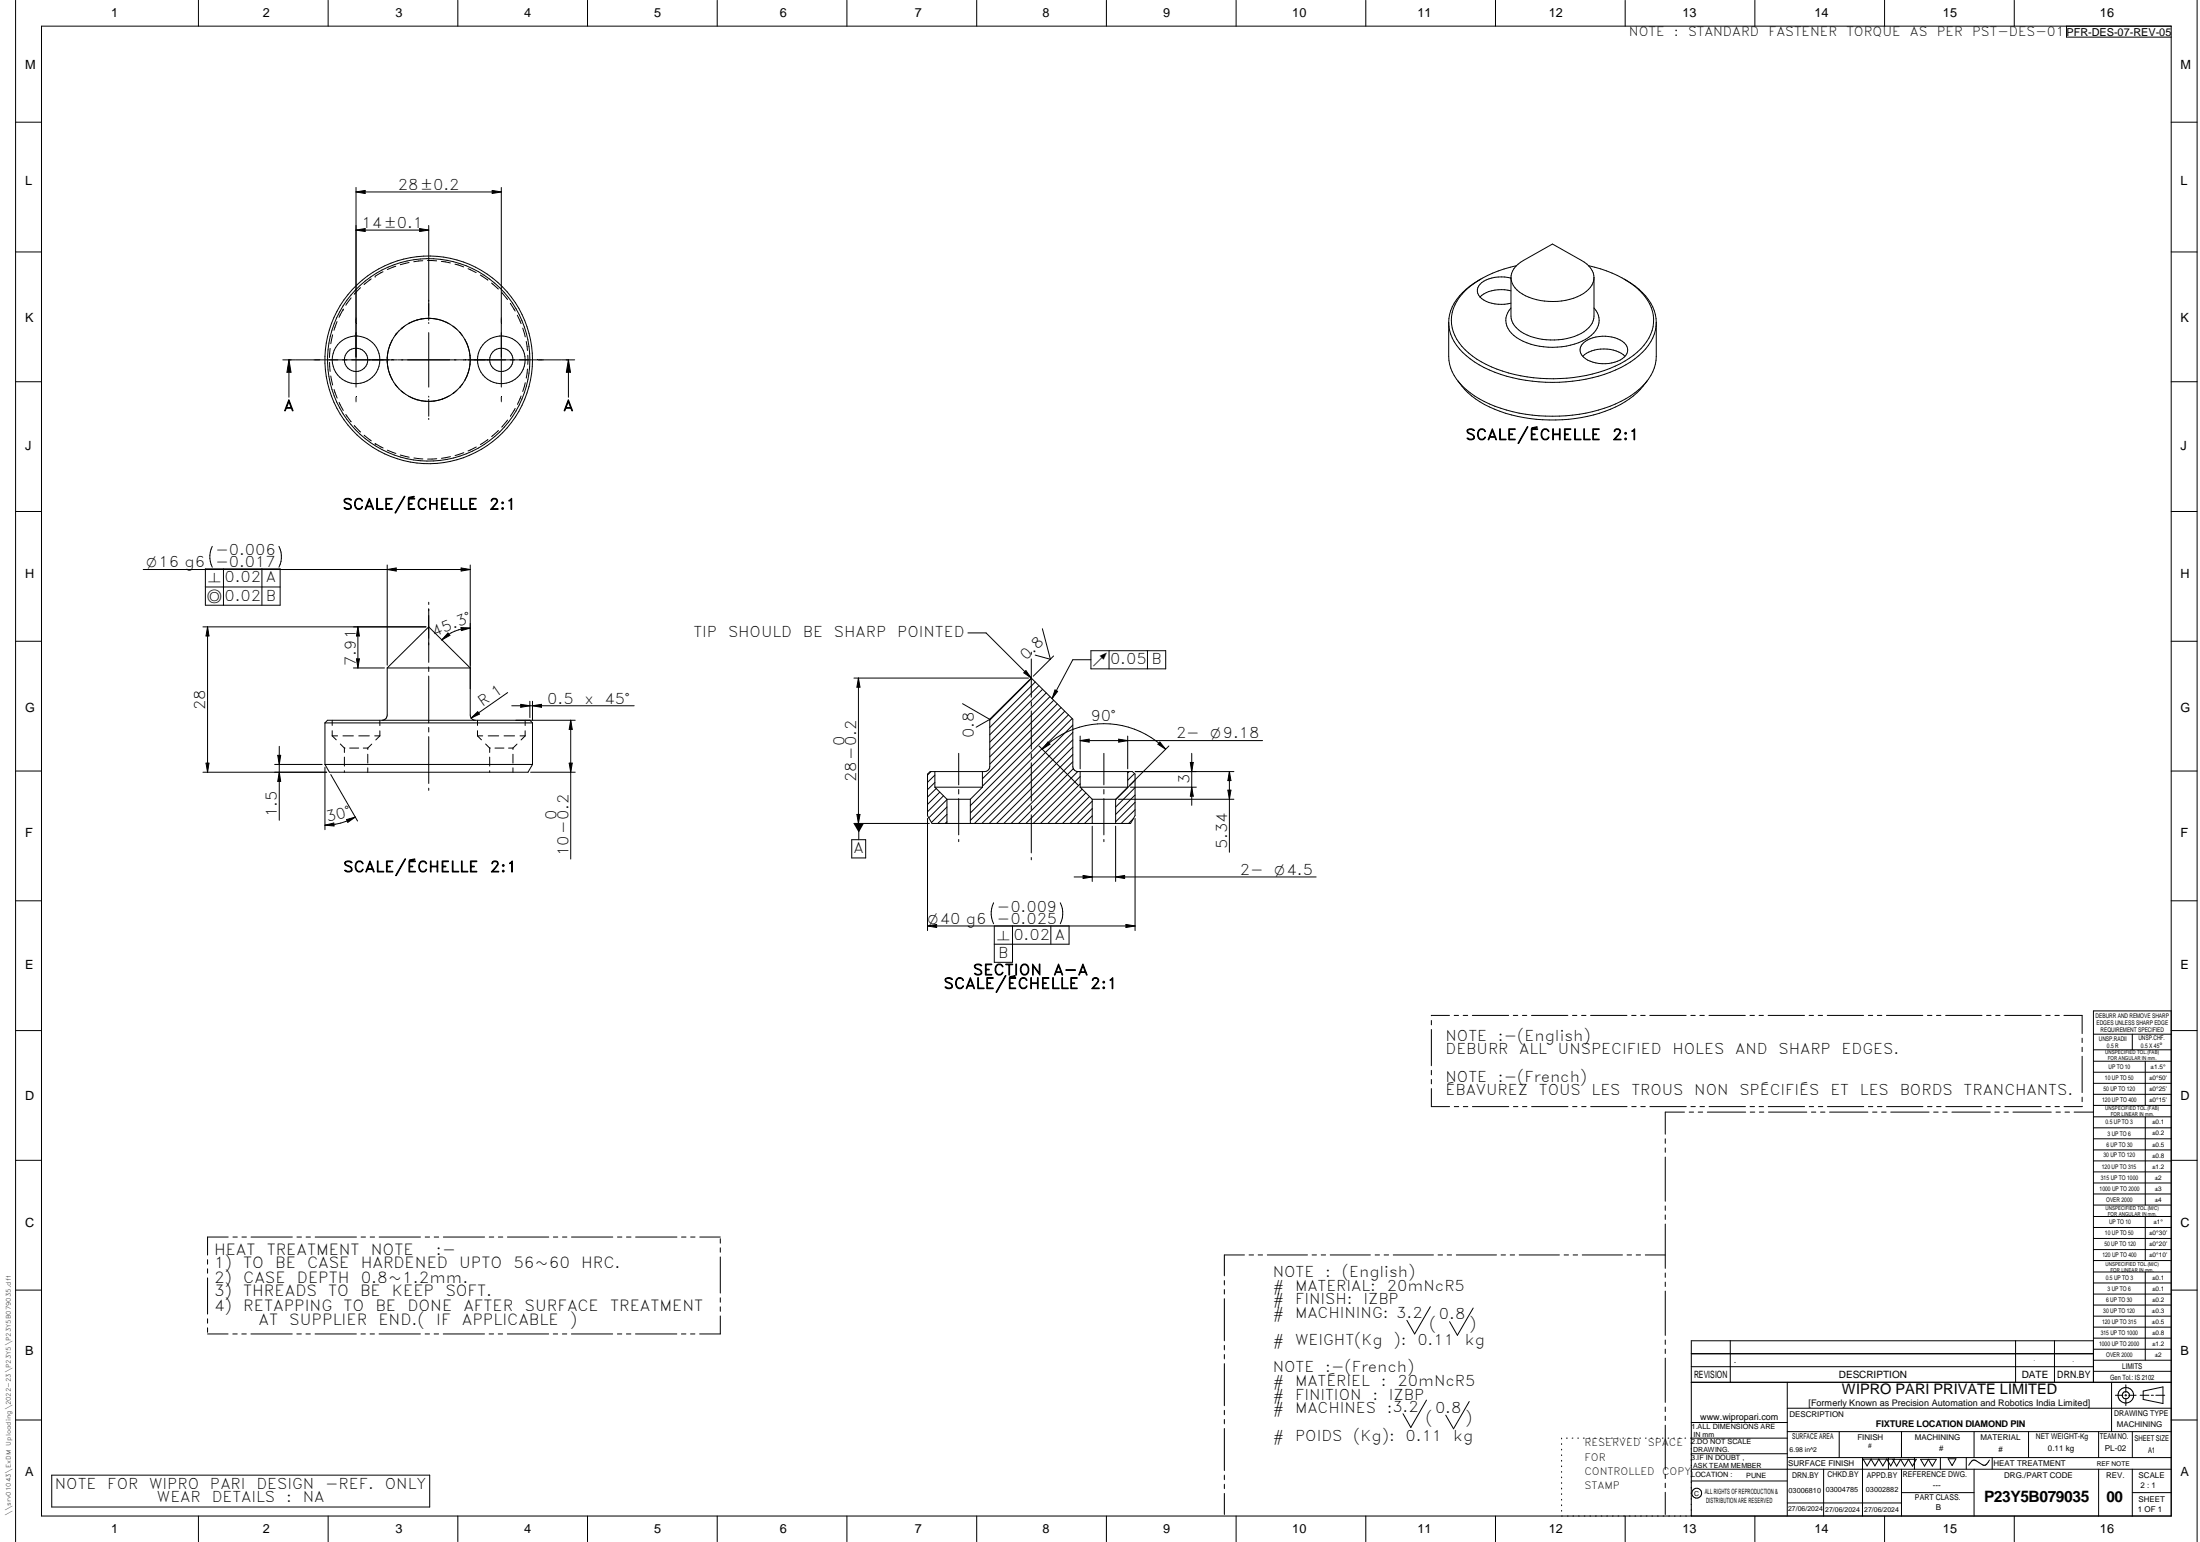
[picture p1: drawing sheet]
<svg xmlns="http://www.w3.org/2000/svg" width="848mm" height="594mm" viewBox="0 0 848 594" stroke-linecap="round" stroke-linejoin="round" font-family="sans-serif">
<g fill="none" stroke="#000" stroke-width=".39">
<path d="M6 .1v593.9M16 10.1h821v574h-821zM76.5 .1v10M126.5 .1v10M176.5 .1v10M226.5 .1v10M276.5 .1v10M326.5 .1v10M376.5 .1v10M426.5 .1v10M476.5 .1v10M526.5 .1v10"/>
<path d="M576.5 .1v10M626.5 .1v10M676.5 .1v10M726.5 .1v10M776.5 .1v10M796.6 10.1v4.2h40.4M847 .1v593.9M6 47.1h10M837 47.1h10M137.2 74l3.6-.6v1.1zM137.2 72.2v76.9M137.2 74h56.1"/>
<path d="M189.7 73.4l3.6 .6-3.6 .5zM193.3 72.2v76.9M6 97.1h10M137.2 88.6l3.6-.5v1.1zM137.2 88.6h28.1M161.8 88.1l3.5 .5-3.5 .6zM165.3 86.9v36.5M837 97.1h10M132.3 119.1l-1.6 3.2M132.3 119.1h.1M135.3 114.8l-2 2.8M139 110.8l-2.5 2.6"/>
<path d="M143.1 107.4l-2.8 2.2M144.6 106.4h.1M147.7 104.7l-3 1.7M152.6 102.6l-3.3 1.2M157.7 101.1l-3.4 .9M163 100.5l-3.5 .3M164.8 100.4l3.5 .1M170.1 100.7l3.5 .6M175.4 101.8l3.3 1M180.4 103.5l3.2 1.5M185.2 106l2.9 1.9M189.5 109.1l2.6 2.3"/>
<path d="M193.4 112.7l2.3 2.7M196.7 116.9l1.9 2.9M570.5 114.4a12.9 12.9 0 0 0 12 2.4M570.9 107.5a23.4 23.4 0 0 0-12.1 13.7l-.3 3M582.5 107.1a13.1 13.1 0 0 0-12 2.4 3.4 3.4 0 0 0 0 4.9M582.5 112.1a13.1 13.1 0 0 0-12 2.3M582.5 118.7a6.9 6.9 0 0 0 1.1 10.6 26.9 26.9 0 0 0 28.8 .7 7.2 7.2 0 0 0 2.8-10.5l-.7-.8M584.3 102.6l3-2.3 11.2-6.3 11.1 6.3a7 7 0 0 1 4.1 9.5 15.7 15.7 0 0 1-11.7 6.2 22.3 22.3 0 0 1-17.2-4.2 6 6 0 0 1-.5-9.2zM612.4 102.4a37.8 37.8 0 0 1 21.8 11.9 14.5 14.5 0 0 1-1.6 20 45.7 45.7 0 0 1-28.6 11.4 55.8 55.8 0 0 1-36.4-8.5 17.1 17.1 0 0 1-8-15.3 19.5 19.5 0 0 1 10-13.6l5.8-3.1 4.4-1.6 4.8-1.2M614.5 106.9v14.9a9.6 9.6 0 0 1-7.6 7.8 24.4 24.4 0 0 1-21.6-2.6 7.1 7.1 0 0 1-2.8-5.2v-14.9M626.1 107.5a21.5 21.5 0 0 1 12.3 15.2l.1 1.5M109 138.6h4.8"/>
<path d="M111.4 138.6l.8 4.8h-1.6zM111.4 138.6v14.4M114 138.6h39.1M127 139.6l.3 3.5M127.3 134.2l-.3 3.6M128.2 129l-.7 3.4M129.9 123.9l-1.2 3.4M151 131.5a15.9 15.9 0 0 0 1.7 17M151.3 130.9l-.3 .6M152.7 128.7l-.4 .6M152.7 128.7l-1.7 2.8M153.3 128l-.6 .7"/>
<path d="M153.3 138.6h.2M153.6 138.6h23.3M155 126.4l-.4 .3M155 126.4l-2.3 2.3M155.9 125.6l-.9 .8M157.7 124.5l-.3 .2M157.7 124.5l-2.7 1.9M165.3 128.1v21M165.3 124.2v.4M172 124.2l1.1 .5M172 124.2a16 16 0 0 0-14.3 .3M172 124.2l2.9 1.7"/>
<path d="M174.6 125.6l.3 .3M174.9 125.9l1 .8M174.9 125.9l2.4 2.2M177.1 138.6h.1M177.2 128l.1 .1M177.3 128.1l.9 1.2M177.3 128.1a16 16 0 0 1-2.4 23.3M177.4 138.6h39.1M199.4 121.5l1.5 3.2M201.5 126.4l1 3.4M202.9 131.6l.4 3.4M203.5 136.9v3.5"/>
<path d="M216.7 138.6h4.8M219.1 138.6l.8 4.8h-1.6zM219.1 138.6v14.4M610.2 137.3a13.1 13.1 0 0 1 16.2 0M610.4 132.1a13 13 0 0 1 16.3 .6 3.6 3.6 0 0 1-1.3 5.5 13.5 13.5 0 0 1-15-.6 3.5 3.5 0 0 1 0-5.5zM638.5 124.2v13.1a18.1 18.1 0 0 1-8.3 14 55.2 55.2 0 0 1-34.4 9 53.3 53.3 0 0 1-29-9 18 18 0 0 1-8.3-14v-13.1M638.5 124.2a17.9 17.9 0 0 1-8.3 14.1 53.9 53.9 0 0 1-31.7 9 53.7 53.7 0 0 1-31.7-9 17.8 17.8 0 0 1-8.3-14.1M6 147.1h10M127.5 144.9l.7 3.4M128.8 150.1l1.2 3.3M130.7 155l1.6 3.2M133.3 159.7l2.1 2.8"/>
<path d="M137.2 153v1.5M137.2 154.7v.1M152.7 148.5l.7 .8M152.7 148.5l2.3 2.4M154.6 150.6l.4 .3M155 150.9l1 .7M155 150.9l2.7 1.8M157.5 152.6l.2 .1M157.7 152.7a15.8 15.8 0 0 0 14.3 .4M165.3 152.7v.3M165.3 153.9v6.5M173.1 152.6l-1.1 .5"/>
<path d="M174.9 151.4l-.3 .2M174.9 151.4l-2.9 1.7M175.9 150.5l-1 .9M193.3 153v1.5M193.3 154.7v.1M198.6 157.4l-1.8 3M200.9 152.6l-1.4 3.2M202.5 147.4l-1 3.4M203.3 142.2l-.4 3.5M562 146.7a34.3 34.3 0 0 0 20.6 13.2 60.8 60.8 0 0 0 42.1-4.1l3.4-2.1 3-2.4 3.9-4.6M837 147.1h10M136.6 163.9l2.4 2.6"/>
<path d="M140.4 167.7l2.7 2.1M144.7 170.9h.1M144.7 170.9l3 1.7M149.3 173.4l3.3 1.3M154.3 175.3l3.4 .8M159.6 176.4l3.4 .4M165.3 161.2v.4M168.4 176.7l-3.6 .2M173.7 175.9l-3.5 .7M178.8 174.4l-3.4 1.1M183.6 172.2l-3.2 1.5M188.1 169.3l-2.9 2"/>
<path d="M192.2 165.9l-2.7 2.3M195.7 161.8l-2.3 2.7M6 197.1h10M837 197.1h10M55.2 219.4h126.1M79.2 219.2h28.8v14h-28.8zM81.8 210.5a9 9 0 0 0 0 8M86.1 219.2v14M101 219.2v14M107.5 210.5a9 9 0 0 1 0 8M149.3 219.4l3.4-.6v1.2zM149.3 217.7v38.6"/>
<path d="M177.8 218.8l3.5 .6-3.5 .6zM181.3 217.7v57.8a1.97 1.97 0 0 0 2 2M79.2 226.1h28.8M165.3 232v.9M165.3 234.5v20.7M6 247.1h10M78.2 241.5h86M80 241.5l.6 3.5h-1.2zM80 241.5v56M136.2 257.3h12M137.4 253.8h1.2l-.6 3.5zM138 241.5v15.8"/>
<path d="M138 241.5l.6 3.5h-1.2zM149.3 257.3v18.2a1.97 1.97 0 0 1-2 2M149.3 257.3l16-15.8 16 15.8zM165.3 257v1.7M172.7 243.9l.7 .9-3.1 1.7zM177.7 241.8l3.6 .2-3.5 1zM181.3 242a15.5 15.5 0 0 0-11 4.5M373.1 243.8h7l17.5 17.4M395.5 258.4l2.1 2.8-2.9-2zM397.6 251.2v.9M397.6 253.9v14.7M401.8 242.2l3.1 11.8-5.8-1.6"/>
<path d="M406.1 252.7l-7.8 7.8M420.5 250.7h28.9v7h-28.9zM420.5 254.2h-6.9l-8 15M427.5 250.7v7M442.3 250.7v7M837 247.1h10M125.3 278.5h80M125.3 278.5v16M128.1 277.5v2M146.4 277.5v2M165.3 260.5v18M181.6 276.6l2.5-2.4 .7 .9z"/>
<path d="M184.1 277.5v2M195.7 266.8l-14.1 9.8M197.3 271.9h47.2M200.7 271.4l3.6 .5-3.6 .6zM202.4 277.5v2M204.3 270.2v6.3M204.3 277.5l1 1M205.3 271.9l3.4-.5v1.1zM205.3 270.2v7.3M205.3 278.5v16M220 277.5l.6 3.5h-1.2zM220 277.5v53.5"/>
<path d="M221.7 277.5h-95.5l-.9 1M329.2 261.2h67.3M330.9 261.2v56M330.9 261.2l.6 3.6h-1.2zM371.1 271.1l10.5 6.1-5.3 3M397.6 270.4v1.7M397.6 273.9v14.7M397.6 261.4l-16 16.1M399.1 262.8l-17.5 17.4M400.5 264.2l-18.9 18.9M401.9 265.6l-20.3 20.3M403.3 267l-21.7 21.8"/>
<path d="M404.7 268.4l-23.1 23.2M406.2 269.8l-24.6 24.6M406.7 265.8l1 .6-2.1 2.8zM407.6 271.2l-28.9 28.9M409 272.6l-30.3 30.3M410.4 274l-36.3 36.4M411.9 275.4l-37.8 37.8M413.3 276.8l-39.2 39.3M413.6 279.4l-37.9 37.8M6 297.1h10M78.2 297.5h47.7M79.4 294h1.2l-.6 3.5z"/>
<path d="M105.9 294.5h18.3M107.1 291h1.1l-.5 3.5zM107.7 287.5v28.5M107.7 297.5l.5 3.5h-1.1zM125.3 295.6v24.1M125.3 294.5l1.7 3h76.5l1.8-3M125.3 294.5h80M127.5 298.4l10.3 17.9M128.1 281.5v2M128.1 283.5l1.5 1.5M128.1 283.5h2M131.2 286.6l1.6 1.6"/>
<path d="M132.2 283.5h4M132.8 288.2v1.7M132.8 291.7v3.4M132.8 296.9v.6M132.8 288.2h.2M134.8 288.2h3.5M138.3 283.5h4.1M140 288.2h1.8M141.8 288.2v.6M141.8 290.6v3.4M141.8 295.8v1.7M143.3 286.7l-1.5 1.5"/>
<path d="M144.4 283.5h2M146.4 281.6v1.9M146.4 283.5l-1.5 1.6M165.3 280.3v1.7M165.3 283.8v18M184.1 283.5h2M184.1 281.5v2M184.1 283.5l1.5 1.5M187.2 286.6l1.6 1.6M188.2 283.5h4M188.8 288.2h.2M188.8 288.2v1.7"/>
<path d="M188.8 291.7v3.4M188.8 296.9v.6M190.8 288.2h3.5M194.3 283.5h4.1M196 288.2h1.7M197.7 288.2v.6M197.7 290.6v3.4M197.7 295.8v1.7M199.3 286.7l-1.6 1.5M200.4 283.5h2M202.4 283.5l-1.5 1.6M202.4 281.6v1.9"/>
<path d="M204.6 297.5h17.1M219.4 294h1.2l-.6 3.5zM357.5 298.2l1.1-.9h21a1.97 1.97 0 0 0 2-2v-18.2l16-15.9 16 15.9v18.2a2.03 2.03 0 0 0 1.9 2h21l1.1 .9v16l-1.8 3h-76.5l-1.8-3zM358.9 297.3l-1.4 1.3M360.4 298.6l-2.9 2.8M360.4 297.3v6M369.6 290.2v12.2M378.7 297.3v6M397.6 290.4v1.7M397.6 293.9v14.7M400.5 287.4l15.1 15.1M404 285.9l.7 .8-3 1.9z"/>
<path d="M413.6 287.9l-29.4 29.3M413.6 282.2l-35.1 35M413.6 290.7l-26.6 26.5M413.6 293.5l-23.8 23.7M413.6 285l-32.3 32.2M413.8 296.1l-21.2 21.1M415.5 297.3l-20 19.9M416.4 283.6v12.6M416.4 285.3h70.3M416.4 299.2l-18.1 18M416.4 297.3v6M416.4 285.3l3.5-.5v1.1z"/>
<path d="M425.5 290.2v12.2M431.2 284.8l3.5 .5-3.5 .6zM434.7 283.6v12.6M434.7 297.3v6M435.3 297.3l-.6 .5M437.3 298l-2.6 2.6M437.6 297.3h38.1M447.1 285.9l2.2 2.7-2.9-1.9zM449.3 288.6a33.7 33.7 0 0 0-47.6 0M450.6 287.4l-15.1 15.1M458.9 293.8h1.1l-.6 3.5zM459.4 290.2v20.1"/>
<path d="M473.9 297.3l.6 3.4h-1.2zM473.9 297.3v31M837 297.1h10M125.3 317.9l3.4-.8 .1 1.1zM133.6 315.8l3.3-1-2.8 2zM136.9 314.8a23.5 23.5 0 0 1-11.6 3.1M165.3 303.7v.8M329.2 317.2h29M330.3 313.8h1.2l-.6 3.4zM331 317.2v6.3M357.5 315.3v43.2M360.4 301.5l-2.9 2.7"/>
<path d="M360.4 303.3h18.3M360.4 303.3l4.6 4.6M360.9 303.8l-3.4 3.3M362.3 305.2l-4.8 4.7M363.7 306.6l-6.2 6.2M365 316.6l-.6 .6M365 313.7l-3.5 3.5M365 308.1l-6.9 7M365 310.9l-5.9 6M365 307.9h9.1M365 307.9v9.3M369.6 304.2v1.7"/>
<path d="M369.6 307.7v13.9M374.1 307.9v9.3M378.7 303.3l-4.6 4.6M397.6 310.4v1.7M397.6 313.9v14.7M416.4 302l-15.3 15.2M416.4 303.3l4.6 4.6M416.4 303.3h18.3M417.2 304l-13.3 13.2M418.6 305.5l-11.8 11.7M420 306.9l-10.4 10.3M421 314.3l-2.9 2.9"/>
<path d="M421 318.3v21.3M421 317.1l-.1 .1M421 308.7l-8.5 8.5M421 311.5l-5.7 5.7M421 307.9h9.1M421 307.9v9.3M425.5 304.2v1.7M425.5 307.7v13.9M430.1 318.3v21.3M430.1 307.9v9.3M431.1 307.9h44.6M434.7 303.3l-4.6 4.6"/>
<path d="M435.8 303.3h25.4M436.8 315.5l-1.7 1.7M437.6 312l-5.4 5.2M437.6 300.6l-7.5 7.5M437.6 303.4l-7.5 7.5M437.6 306.3l-7.5 7.5M437.6 309.1l-7.5 7.5M437.6 315.3v43.2M459.4 303.3l.6 3.4h-1.1zM473.3 304.4h1.2l-.6 3.5zM328.3 323.5h5.4v7h-5.4zM369.6 323.4v.9"/>
<path d="M397.6 330.4v.9M414.1 337.9h93.3M417.5 337.3l3.5 .6-3.5 .6zM425.5 323.4v.9M430.1 337.9l3.4-.6v1.2zM6 347h10M357.5 356.7h80.1M357.5 356.7l3.6-.5v1.1zM383 347.8a9.1 9.1 0 0 0 0 8.1M390.3 356.7v14.1h-7v-14.1M405.1 356.7v7.1M408.7 347.8a9.1 9.1 0 0 1 0 8.1"/>
<path d="M412.1 356.7v7.1h-28.8M434 356.2l3.6 .5-3.6 .6zM837 347h10M6 397h10M551.8 393.1v1.7M551.8 396.6v14M558.8 391.2l-7 .1M560.6 391.2h1.7M564 391.2h1.8M567.6 391.2h14M583.4 391.2h1.7M586.9 391.2h1.7"/>
<path d="M590.4 391.2h14M606.2 391.2h1.7M609.7 391.2h1.7M613.2 391.2h14M629 391.2h1.7M632.5 391.2h1.7M636 391.2h14M651.8 391.2h1.7M655.3 391.2h1.7M658.8 391.2h14M674.6 391.2h1.7M678.1 391.2h1.7"/>
<path d="M681.6 391.2h14M697.4 391.2h1.7M700.9 391.2h1.7M704.4 391.2h14M720.2 391.2h1.7M723.7 391.2h1.7M727.2 391.2h14M743 391.2h1.7M746.5 391.2h1.7M750 391.2h14M765.8 391.2h1.7M769.3 391.2h1.7"/>
<path d="M772.8 391.2h14M788.6 391.2h1.7M792.1 391.2h1.7M795.6 391.2h7v7M802.6 400v1.7M807 398.4h30M822 398.4v6.1M837 397h10M837 389.5h-30v143.1M551.8 419.4v6.9h7M551.8 412.4v1.7M551.8 415.9v1.7"/>
<path d="M802.6 403.5v1.7M802.6 407v13.9M807 404.5h30M807 408.9h30M807 413.1h30M807 417.4h30M827 408.9v17M560.6 426.3h1.7M564.1 426.3h1.7M567.6 426.3h14M583.4 426.3h1.7M586.9 426.3h1.7"/>
<path d="M590.4 426.3h14M606.2 426.3h1.7M609.7 426.3h1.7M613.2 426.3h14M629 426.3h1.7M632.5 426.3h1.7M636 426.3h14M641.9 438.7v1.8M649.4 428.5h-7.5v8.5M651.2 428.5h1.7M651.8 426.3h1.7M654.6 428.5h1.8"/>
<path d="M655.3 426.3h1.8M658.2 428.5h14.7M658.8 426.3h14M674.6 426.3h1.8M674.7 428.5h1.7M678.1 426.3h1.7M678.2 428.5h1.7M681.7 426.3h14M681.7 428.5h14.8M697.4 426.3h1.7M698.3 428.5h1.7M701 426.3h1.6"/>
<path d="M701.8 428.5h1.7M704.4 426.3h14M705.3 428.5h14.7M720.3 426.3h1.7M721.9 428.5h1.7M723.7 426.3h1.8M725.3 428.5h1.8M727.2 426.3h14.1M728.9 428.5h14.7M743 426.3h1.8M745.4 428.5h1.7M746.5 426.3h1.7"/>
<path d="M748.9 428.5h1.7M750.1 426.3h14M752.4 428.5h14.8M765.9 426.3h1.7M769 428.5h1.7M769.4 426.3h1.7M772.5 428.5h1.7M772.9 426.3h14M776 428.5h14.7M788.7 426.3h1.7M792.2 426.3h1.7M792.6 428.5h1.7"/>
<path d="M796 428.5h1.8M799.5 428.5h7.4M802.6 422.7v1.7M802.6 426.2l-6.9 .1M807 421.6h30M807 425.9h30M807 430.3h30M807 434.5h30M807 438.7h30M827 430.3v34M6 447h10M641.9 442.3v1.6"/>
<path d="M641.9 445.8v17M807 443h30M807 447.3h30M807 451.5h30M807 455.8h30M807 460h30M837 447h10M88 476.6h-8v6.9M89.8 476.6h1.7M93.3 476.6h1.7M96.8 476.6h15.9M114.5 476.6h1.7"/>
<path d="M118 476.6h1.7M121.5 476.6h15.9M139.2 476.6h1.7M142.7 476.6h1.7M146.2 476.6h15.9M163.9 476.6h1.7M167.4 476.6h1.7M170.9 476.6h15.9M188.6 476.6h1.7M192.1 476.6h1.7M195.6 476.6h15.9M213.3 476.6h1.7"/>
<path d="M216.8 476.6h1.7M220.3 476.6h15.9M238 476.6h1.7M241.5 476.6h1.7M245 476.6h15.9M262.7 476.6h1.8M266.2 476.6h1.7M269.7 476.6h8M277.7 477.2v1.8M641.9 464.6v1.7M641.9 468.1v1.7M641.9 471.6v17.1"/>
<path d="M807 464.3h30M807 468.7h30M807 472.9h30M807 477.1h30M827 468.7v16.9M6 497h10M80 485.3v1.7M80 488.8v1.7M80 492.3v14M277.7 480.7v1.7M277.7 484.3v13.9M277.7 500v1.7"/>
<path d="M472 493.4v1.6M472 496.8v1.8M479.7 483.5h-7.7v8M481.5 483.5h1.7M485 483.5h1.7M488.5 483.5h15.5M505.8 483.5h1.7M509.3 483.5h1.7M512.8 483.5h15.5M530.1 483.5h1.7M533.6 483.5h1.7M537.1 483.5h15.5"/>
<path d="M554.4 483.5h1.7M557.9 483.5h1.7M561.4 483.5h15.5M578.7 483.5h1.6M582.2 483.5h1.7M585.6 483.5h15.5M603 483.5h1.6M606.4 483.5h1.8M609.9 483.5h15.5M627.2 483.5h1.7M630.7 483.5h1.7M634.2 483.5h7.7"/>
<path d="M641.9 490.4v1.7M641.9 493.9v1.7M641.9 497.4v17.1M807 481.4h30M807 485.6h30M807 490.1h30M807 494.3h30M807 498.6h30M827 490.1v33.9M837 497h10M80 508.1v1.7M80 511.6v1.7"/>
<path d="M80 513.9h7.9M89.7 513.9h1.7M93.2 513.9h1.8M96.7 513.9h15.9M114.4 513.9h1.8M117.9 513.9h1.7M121.5 513.9h15.9M139.1 513.9h1.7M142.7 513.9h1.7M146.1 513.9h16M163.9 513.9h1.7M167.3 513.9h1.8"/>
<path d="M170.9 513.9h15.9M188.6 513.9h1.7M192.1 513.9h1.7M195.6 513.9h15.9M213.3 513.9h1.7M216.8 513.9h1.7M220.3 513.9h15.9M238 513.9h1.7M241.5 513.9h1.7M245 513.9h15.9M262.7 513.9h1.7M266.2 513.9h1.7"/>
<path d="M277.7 507v6.9h-8M277.7 503.5v1.7M472 500.3v16.3M472 518.3v1.8M551.4 503.4l-6.1 10.5-3-5.2M567.9 503.9l-6.1 10.5-3-5.2M641.9 516.3v1.6M641.9 519.8v1.7M667 516.6v16M777 516.6v16M792 516.6v16M807 502.8h30"/>
<path d="M807 507.1h30M807 511.3h30M807 515.5h30M807 519.8h30M807 516.6h-155v67.5M472 521.8v1.7M472 525.4v16.2M549.9 539.4l-6 10.6-3-5.3M566.4 540l-6.1 10.5-3-5.3M641.9 523.2v17.1M652 532.6h185M652 521.5h155"/>
<path d="M652 526.5h155M689 532.6v51.5M807 524h30M807 528.3h30M814 532.6v19M815.5 537.5h2.8M819.1 537.5h.7M819.5 533.5v2.9M819.5 537.2v.7M819.5 538.7v2.8M820.6 537.5h2.9M825 537.5h3.4"/>
<path d="M826.2 535.9l7.6-1.6v6.4l-7.6-1.5zM829.3 537.5h.8M831 537.5h3.5M6 547.1h10M472 543.3v1.7M472 546.9v1.7M472 550.3v16.2M602 554.1v.3M602 556.2v.3M602 558.3v.3M603.8 554.1h.4M606 554.1h.3"/>
<path d="M608.2 554.1h.3M610.4 554.1h.3M612.6 554.1h.3M614.7 554.1h.3M616.9 554.1h.3M619.1 554.1h.3M621.2 554.1h.3M623.4 554.1h.3M625.6 554.1h.3M627.8 554.1h.3M629.9 554.1h.4M632.1 554.1h.3"/>
<path d="M634.3 554.1h.3M636.5 554.1h.3M638.6 554.1h.3M640.8 554.1h.3M641.9 542.1v1.7M641.9 545.6v1.7M641.9 549.1v17M643 554.1h.3M645.2 554.1h.3M647.3 554.1h.4M649.5 554.1h.3M652 548h37"/>
<path d="M689 554.1h-37.3M689 551.6h148M709 551.6v10M733 551.6v10M761 551.6v10M782 551.6v10M809 551.6v10M822 551.6v10M837 547.1h10M837 542.5h-148M19.9 568.3h145.8v12.3h-145.8zM472 568.3v1.8"/>
<path d="M472 571.8v1.7M472 575.4v8.1M602 560.5v.3M602 562.6v.3M602 564.8v.3M602 566.9v.3M602 569v.3M602 571.2v.3M602 573.3v.4M602 575.5v.3M602 577.6v.3M602 579.8v.3"/>
<path d="M641.9 567.9v1.7M641.9 571.4v1.8M641.9 574.9v8.6M652 570.6h37M652 566h185M652 560.1h37M689 579h44M689 561.6h148M703 566v18.1M718 561.6v22.5M718.2 562.1h12.1l-1.4 2.7-1.6-2.7-1.5 2.7-1.5-2.7-1.5 2.7-1.5-2.7-1.5 2.7zM728 561.6v4.4"/>
<path d="M729.7 562.2h9l-1.5 2.7-1.5-2.7-1.5 2.7-1.5-2.7-1.6 2.7zM733 575.1h28M733 566v18.1M738 561.6v4.4M740.4 562.2h6l-1.5 2.7-1.5-2.7-1.5 2.7zM748 561.6v4.4M751 562h3l-1.5 2.6zM758 561.6v4.4M761 566v18.1M766.9 562.5l-1 1.5a1.2 1.2 0 0 1-1.8 .3l-1.2-.8a2.12 2.12 0 0 0-2.5-.8l-1.5 1.8M768 561.6v4.4M809 566v18.1"/>
<path d="M822 566v18.1M822 575.1h15M76.5 584.1v9.9M126.5 584.1v9.9M176.5 584.1v9.9M226.5 584.1v9.9M276.5 584.1v9.9M326.5 584.1v9.9M376.5 584.1v9.9M426.5 584.1v9.9M476.5 584.1v9.9M526.5 584.1v9.9"/>
<path d="M576.5 584.1v9.9M602 581.9v.3M626.5 584.1v9.9M676.5 584.1v9.9M726.5 584.1v9.9M776.5 584.1v9.9"/>
<circle cx="137.3" cy="138.6" r="9.2"/>
<circle cx="137.3" cy="138.6" r="4.5"/>
<circle cx="165.3" cy="138.6" r="39"/>
<circle cx="165.3" cy="138.6" r="40"/>
<circle cx="193.2" cy="138.6" r="4.5"/>
<circle cx="193.3" cy="138.6" r="9.2"/>
<circle cx="819.5" cy="537.5" r="1.38"/>
<circle cx="819.5" cy="537.5" r="3"/>
<circle cx="654.1" cy="575.3" r="1.9"/>
</g>
<g fill="#000">
<path d="M137.2 74l3.6-.6v1.1zM189.7 73.4l3.6 .6-3.6 .5zM137.2 88.6l3.6-.5v1.1zM161.8 88.1l3.5 .5-3.5 .6zM111.4 138.6l.8 4.8h-1.6zM219.1 138.6l.8 4.8h-1.6zM149.3 219.4l3.4-.6v1.2zM177.8 218.8l3.5 .6-3.5 .6zM80 241.5l.6 3.5h-1.2zM138 241.5l.6 3.5h-1.2zM137.4 253.8h1.2l-.6 3.5zM172.7 243.9l.7 .9-3.1 1.7z"/>
<path d="M177.7 241.8l3.6 .2-3.5 1zM395.5 258.4l2.1 2.8-2.9-2zM181.6 276.6l2.5-2.4 .7 .9zM200.7 271.4l3.6 .5-3.6 .6zM205.3 271.9l3.4-.5v1.1zM330.9 261.2l.6 3.6h-1.2zM406.7 265.8l1 .6-2.1 2.8zM79.4 294h1.2l-.6 3.5zM107.1 291h1.1l-.5 3.5zM219.4 294h1.2l-.6 3.5zM220 277.5l.6 3.5h-1.2zM404 285.9l.7 .8-3 1.9z"/>
<path d="M416.4 285.3l3.5-.5v1.1zM431.2 284.8l3.5 .5-3.5 .6zM447.1 285.9l2.2 2.7-2.9-1.9zM458.9 293.8h1.1l-.6 3.5zM107.7 297.5l.5 3.5h-1.1zM125.3 317.9l3.4-.8 .1 1.1zM133.6 315.8l3.3-1-2.8 2zM330.3 313.8h1.2l-.6 3.4zM329 317.2h4l-2 3.6zM459.4 303.3l.6 3.4h-1.1zM473.9 297.3l.6 3.4h-1.2zM473.3 304.4h1.2l-.6 3.5z"/>
<path d="M417.5 337.3l3.5 .6-3.5 .6zM430.1 337.9l3.4-.6v1.2zM357.5 356.7l3.6-.5v1.1zM434 356.2l3.6 .5-3.6 .6z"/>
</g>
<text font-size="6" x="764.8" y="578.7">P23Y5B079035</text>
<g font-size="5.9">
<text x="82.5" y="483.3">HEAT</text>
<text x="102.8" y="483.3">TREATMENT</text>
<text x="143" y="483.3">NOTE</text>
<text x="168.1" y="483.3">:-</text>
<text x="82.5" y="488.7">1)</text>
<text x="93.8" y="488.7">TO</text>
<text x="106.1" y="488.7">BE</text>
<text x="118.4" y="488.7">CASE</text>
<text x="139.1" y="488.7">HARDENED</text>
<text x="177" y="488.7">UPTO</text>
<text x="197.9" y="488.7">56~60</text>
<text x="224" y="488.7">HRC.</text>
<text x="82.5" y="494.1">2)</text>
<text x="93.8" y="494.1">CASE</text>
<text x="114.4" y="494.1">DEPTH</text>
<text x="139" y="494.1">0.8~1.2mm.</text>
<text x="82.5" y="499.5">3)</text>
<text x="93.8" y="499.5">THREADS</text>
<text x="126.5" y="499.5">TO</text>
<text x="138.8" y="499.5">BE</text>
<text x="151.1" y="499.5">KEEP</text>
<text x="171.7" y="499.5">SOFT.</text>
<text x="82.5" y="504.9">4)</text>
<text x="93.8" y="504.9">RETAPPING</text>
<text x="132.5" y="504.9">TO</text>
<text x="144.7" y="504.9">BE</text>
<text x="157" y="504.9">DONE</text>
<text x="178.6" y="504.9">AFTER</text>
<text x="202.2" y="504.9">SURFACE</text>
<text x="235.2" y="504.9">TREATMENT</text>
<text x="99.7" y="510.3">AT</text>
<text x="111.5" y="510.3">SUPPLIER</text>
<text x="145.9" y="510.3">END.(</text>
<text x="168.1" y="510.3">IF</text>
<text x="178" y="510.3">APPLICABLE</text>
<text x="219.7" y="510.3">)</text>
<text x="812" y="578.7">00</text>
</g>
<g font-size="5.7">
<text x="153.4" y="73.1">28±0.2</text>
<text x="139.4" y="87.8">14±0.1</text>
<text x="109.3" y="158.3">A</text>
<text x="217.1" y="158.3">A</text>
<text x="564.9" y="169.5">SCALE/ÉCHELLE</text>
<text x="621.5" y="169.5">2:1</text>
<text x="132" y="196.3">SCALE/ÉCHELLE</text>
<text x="188.6" y="196.3">2:1</text>
<text x="83.1" y="214">-0.006</text>
<text x="83.1" y="218.5">-0.017</text>
<text x="86.5" y="224.4">0.02 A</text>
<text x="86.5" y="231.4">0.02 B</text>
<text x="167.4" y="245.5" transform="rotate(-23 167.4 245.5)">45.3°</text>
<text x="267.3" y="245.6">TIP</text>
<text x="280.7" y="245.6">SHOULD</text>
<text x="309.5" y="245.6">BE</text>
<text x="321.5" y="245.6">SHARP</text>
<text x="345.9" y="245.6">POINTED</text>
<text x="137.1" y="256.5" transform="rotate(-90 137.1 256.5)">7.91</text>
<text x="395.5" y="254.6" transform="rotate(-45 395.5 254.6)">0.8</text>
<text x="427.9" y="255.9">0.05 B</text>
<text x="79.1" y="273.5" transform="rotate(-90 79.1 273.5)">28</text>
<text x="186" y="272.5" transform="rotate(-35 186 272.5)">R 1</text>
<text x="210.9" y="271.1">0.5</text>
<text x="225.3" y="271.1">x</text>
<text x="233.1" y="271.1">45°</text>
<text x="420.5" y="277.9">90°</text>
<text x="325.5" y="287.4" transform="rotate(-90 325.5 287.4)">0</text>
<text x="375.4" y="284.3" transform="rotate(-90 375.4 284.3)">0.8</text>
<text x="453.3" y="284.5">2-</text>
<text x="330.1" y="301.2" transform="rotate(-90 330.1 301.2)">28-0.2</text>
<text x="458.6" y="302.2" transform="rotate(-90 458.6 302.2)">3</text>
<text x="106.8" y="314.8" transform="rotate(-90 106.8 314.8)">1.5</text>
<text x="126.2" y="316.8" transform="rotate(-15 126.2 316.8)">30°</text>
<text x="214.6" y="315.9" transform="rotate(-90 214.6 315.9)">0</text>
<text x="219.1" y="329.7" transform="rotate(-90 219.1 329.7)">10-0.2</text>
<text x="329.1" y="328.8">A</text>
<text x="473" y="327.1" transform="rotate(-90 473 327.1)">5.34</text>
<text x="132.3" y="336">SCALE/ÉCHELLE</text>
<text x="188.8" y="336">2:1</text>
<text x="477.9" y="337">2-</text>
<text x="384.3" y="351.3">-0.009</text>
<text x="384.3" y="355.9">-0.025</text>
<text x="390.7" y="362">0.02 A</text>
<text x="384.8" y="369">B</text>
<text x="375" y="375.7">SECTION</text>
<text x="406.1" y="375.7">A-A</text>
<text x="363.7" y="380.9">SCALE/ÉCHELLE</text>
<text x="420.3" y="380.9">2:1</text>
<text x="557.2" y="401">NOTE</text>
<text x="577.4" y="401">:-(English)</text>
<text x="557.2" y="406.2">DEBURR</text>
<text x="585.7" y="406.2">ALL</text>
<text x="600.6" y="406.2">UNSPECIFIED</text>
<text x="644.7" y="406.2">HOLES</text>
<text x="668.9" y="406.2">AND</text>
<text x="685.6" y="406.2">SHARP</text>
<text x="709.9" y="406.2">EDGES.</text>
<text x="557.2" y="416.7">NOTE</text>
<text x="577.4" y="416.7">:-(French)</text>
<text x="557.2" y="422">ÉBAVUREZ</text>
<text x="593.2" y="422">TOUS</text>
<text x="613.5" y="422">LES</text>
<text x="628.9" y="422">TROUS</text>
<text x="653.1" y="422">NON</text>
<text x="670.5" y="422">SPÉCIFIÉS</text>
<text x="705.6" y="422">ET</text>
<text x="717" y="422">LES</text>
<text x="732.3" y="422">BORDS</text>
<text x="756.9" y="422">TRANCHANTS.</text>
<text x="490.6" y="492">NOTE</text>
<text x="510.8" y="492">:</text>
<text x="517.3" y="492">(English)</text>
<text x="490.6" y="497.2">#</text>
<text x="499.2" y="497.2">MATERIAL:</text>
<text x="534.7" y="497.2">20mNcR5</text>
<text x="490.6" y="502.5">#</text>
<text x="499.2" y="502.5">FINISH:</text>
<text x="525.6" y="502.5">IZBP</text>
<text x="490.6" y="507.7">#</text>
<text x="499.2" y="507.7">MACHINING: 3.2</text>
<text x="554.7" y="508.3">0.8</text>
<text x="551" y="512.2">(</text>
<text x="566.3" y="512.2">)</text>
<text x="490.6" y="518.2">#</text>
<text x="499.2" y="518.2">WEIGHT(Kg</text>
<text x="537.2" y="518.2">):</text>
<text x="546.4" y="518.2">0.11</text>
<text x="564.7" y="518.2">kg</text>
<text x="490.6" y="528.7">NOTE</text>
<text x="490.6" y="534">#</text>
<text x="499.2" y="534">MATÉRIEL</text>
<text x="510.8" y="528.7">:-(French)</text>
<text x="532.3" y="534">:</text>
<text x="538.7" y="534">20mNcR5</text>
<text x="490.6" y="539.2">#</text>
<text x="499.2" y="539.2">FINITION</text>
<text x="529" y="539.2">:</text>
<text x="535.4" y="539.2">IZBP</text>
<text x="490.6" y="544.5">#</text>
<text x="499.2" y="544.5">MACHINES</text>
<text x="534.7" y="544.5">:3.2</text>
<text x="553.2" y="544.4">0.8</text>
<text x="549.5" y="548.2">(</text>
<text x="564.9" y="548.2">)</text>
<text x="490.6" y="555">#</text>
<text x="499.2" y="555">POIDS</text>
<text x="521.7" y="555">(Kg):</text>
<text x="541.9" y="555">0.11</text>
<text x="560.1" y="555">kg</text>
<text x="21.2" y="573.6">NOTE</text>
<text x="41.3" y="573.6">FOR</text>
<text x="57.5" y="573.6">WIPRO</text>
<text x="80.9" y="573.6">PARI</text>
<text x="98.8" y="573.6">DESIGN</text>
<text x="125.4" y="573.6">-REF.</text>
<text x="148.4" y="573.6">ONLY</text>
<text x="60.5" y="578.8">WEAR</text>
<text x="81.6" y="578.8">DETAILS</text>
<text x="110.3" y="578.8">:</text>
<text x="116.7" y="578.8">NA</text>
</g>
<text font-size="5.6" x="710" y="536.9">WIPRO PARI PRIVATE LIMITED</text>
<g font-size="5.4">
<text x="56.4" y="218.5">O16 g6</text>
<text x="80.3" y="224.4">n</text>
<text x="79.8" y="231.4">a</text>
<text x="421.3" y="255.9">^</text>
<text x="466.7" y="284.5">O9.18</text>
<text x="491.3" y="337">O4.5</text>
<text x="357.6" y="355.9">O40 g6</text>
<text x="384.4" y="362">n</text>
</g>
<g font-size="4.9">
<text x="42.9" y="6.6">1</text>
<text x="101.3" y="6.7">2</text>
<text x="152.5" y="6.7">3</text>
<text x="202.1" y="6.7">4</text>
<text x="252.1" y="6.7">5</text>
<text x="300.6" y="6.7">6</text>
<text x="352.6" y="6.7">7</text>
<text x="401.9" y="6.7">8</text>
<text x="448.4" y="6.7">9</text>
<text x="498.1" y="6.7">10</text>
<text x="546.4" y="6.7">11</text>
<text x="597" y="6.7">12</text>
<text x="648.5" y="6.6">13</text>
<text x="699.4" y="6.6">14</text>
<text x="749" y="6.7">15</text>
<text x="809.5" y="6.6">16</text>
<text x="627.9" y="14.1">NOTE</text>
<text x="645.2" y="14.1">:</text>
<text x="650.7" y="14.1">STANDARD</text>
<text x="681.7" y="14.1">FASTENER</text>
<text x="711.8" y="14.1">TORQUE</text>
<text x="736.3" y="14.1">AS</text>
<text x="746.6" y="14.1">PER</text>
<text x="760.3" y="14.1">PST-DES-01</text>
<text x="9.7" y="26.7">M</text>
<text x="840.6" y="26.7">M</text>
<text x="9.7" y="71.4">L</text>
<text x="840.6" y="71.4">L</text>
<text x="9.7" y="124.2">K</text>
<text x="840.6" y="124.2">K</text>
<text x="9.7" y="173.4">J</text>
<text x="840.6" y="173.4">J</text>
<text x="9.7" y="222.7">H</text>
<text x="840.6" y="222.7">H</text>
<text x="9.7" y="274.3">G</text>
<text x="840.6" y="274.3">G</text>
<text x="9.7" y="322.6">F</text>
<text x="840.6" y="322.6">F</text>
<text x="9.7" y="373.3">E</text>
<text x="840.6" y="373.3">E</text>
<text x="9.7" y="423.8">D</text>
<text x="840.6" y="423.8">D</text>
<text x="9.7" y="472.8">C</text>
<text x="840.6" y="472.8">C</text>
<text x="9.7" y="522.1">B</text>
<text x="840.6" y="522.1">B</text>
<text x="9.7" y="568.7">A</text>
<text x="840.6" y="568.7">A</text>
<text x="42.9" y="590.6">1</text>
<text x="101.3" y="590.7">2</text>
<text x="152.5" y="590.7">3</text>
<text x="202.1" y="590.7">4</text>
<text x="252.1" y="590.7">5</text>
<text x="300.6" y="590.7">6</text>
<text x="352.6" y="590.7">7</text>
<text x="401.9" y="590.7">8</text>
<text x="448.4" y="590.7">9</text>
<text x="498.1" y="590.7">10</text>
<text x="546.4" y="590.7">11</text>
<text x="597" y="590.7">12</text>
<text x="648.5" y="590.6">13</text>
<text x="699.4" y="590.5">14</text>
<text x="749" y="590.7">15</text>
<text x="809.5" y="590.5">16</text>
</g>
<text font-size="4.2" x="796.6" y="13.8">PFR-DES-07-REV-05</text>
<g font-size="3.9">
<text x="653" y="530.9">REVISION</text>
<text x="708.9" y="530.9">DESCRIPTION</text>
<text x="779.4" y="530.9">DATE</text>
<text x="793.1" y="530.9">DRN.BY</text>
<text x="610.8" y="557.1">RESERVED</text>
<text x="635.2" y="557.1">SPACE</text>
<text x="610.8" y="562.7">FOR</text>
<text x="610.8" y="568.3">CONTROLLED</text>
<text x="640.7" y="568.3">COPY</text>
<text x="610.8" y="573.8">STAMP</text>
</g>
<text font-size="3.6" x="723.1" y="549.7">FIXTURE LOCATION DIAMOND PIN</text>
<g font-size="3.5">
<text x="697.2" y="541.9">[Formerly Known as Precision Automation and Robotics India Limited]</text>
<text x="655.4" y="547.1">www.wipropari.com</text>
</g>
<text font-size="3.3" x="668.2" y="525.1">.</text>
<g font-size="3.1">
<text x="818.1" y="527.3">LIMITS</text>
<text x="815" y="545.5">DRAWING TYPE</text>
<text x="689.8" y="546.1">DESCRIPTION</text>
<text x="816.1" y="549.9">MACHINING</text>
<text x="690.8" y="554.5">SURFACE AREA</text>
<text x="716" y="554.6">FINISH</text>
<text x="738.2" y="554.6">MACHINING</text>
<text x="763.5" y="554.7">MATERIAL</text>
<text x="784.8" y="554.4">NET WEIGHT-Kg</text>
<text x="809.5" y="554.5">TEAM NO.</text>
<text x="822.9" y="555">SHEET SIZE</text>
<text x="747.6" y="559">#</text>
<text x="770.4" y="559.2">#</text>
<text x="789.4" y="559.2">0.11 kg</text>
<text x="811.4" y="559.1">PL-02</text>
<text x="828" y="559.9">A1</text>
<text x="689.3" y="564.8">SURFACE FINISH</text>
<text x="690.8" y="569.3">DRN.BY</text>
<text x="704.4" y="569.2">CHKD.BY</text>
<text x="719.6" y="569.3">APPD.BY</text>
<text x="733.5" y="569.2">REFERENCE DWG.</text>
<text x="768.4" y="564.8">HEAT TREATMENT</text>
<text x="772.6" y="569.5">DRG./PART CODE</text>
<text x="811.9" y="569.3">REV.</text>
<text x="824.4" y="569.4">SCALE</text>
<text x="745.1" y="573.3">---</text>
<text x="825.1" y="573.4">2 : 1</text>
<text x="738.2" y="577.8">PART CLASS.</text>
<text x="746.2" y="581.8">B</text>
<text x="824.4" y="578.5">SHEET</text>
<text x="824.1" y="582.4">1 OF 1</text>
</g>
<text font-size="3" x="832.4" y="403.9">°</text>
<g font-size="2.8">
<text x="813.4" y="531.5">Gen Tol.: IS 2102</text>
<text x="652.1" y="550.4">1.ALL DIMENSIONS ARE</text>
<text x="652" y="556.4">2.DO NOT SCALE</text>
<text x="652" y="562.5">3.IF IN DOUBT ,</text>
<text x="652" y="569.2">LOCATION :</text>
<text x="673.2" y="569.5">PUNE</text>
<text x="657.2" y="575.8">ALL RIGHTS OF REPRODUCTION &amp;</text>
<text x="689.5" y="575.1">03006810</text>
<text x="703.8" y="574.8">03004785</text>
<text x="719.3" y="575">03002882</text>
<text x="657.7" y="579.2">DISTRIBUTION ARE RESERVED</text>
</g>
<g font-size="2.7">
<text x="652.9" y="553.5">IN mm</text>
<text x="652.7" y="559.5">DRAWING.</text>
<text x="689.9" y="559.4">6.98 in^2</text>
<text x="652.7" y="565.5">ASK TEAM MEMBER</text>
<text x="653.1" y="576.3">C</text>
<text x="689.3" y="582.3">27/06/2024</text>
<text x="703.6" y="582.3">27/06/2024</text>
<text x="718.7" y="582.5">27/06/2024</text>
</g>
<g font-size="2.5">
<text x="807.8" y="392">DEBURR AND REMOVE SHARP</text>
<text x="808.2" y="394.8">EDGES UNLESS SHARP EDGE</text>
<text x="809.1" y="400.9">UNSP.RADII</text>
<text x="809.8" y="397.6">REQUIREMENT SPECIFIED</text>
<text x="824.4" y="400.7">UNSP.CHF.</text>
<text x="812.2" y="403.6">0.5 R</text>
<text x="825.3" y="403.9">0.5 X 45</text>
<text x="812.8" y="411.8">UP TO 10</text>
<text x="829.1" y="411.9">±1.5°</text>
<text x="811.4" y="416.1">10 UP TO 50</text>
<text x="828.5" y="416.1">±0°50'</text>
<text x="810.4" y="424.5">120 UP TO 400</text>
<text x="810.9" y="420.3">50 UP TO 120</text>
<text x="828.5" y="424.5">±0°15'</text>
<text x="828.5" y="420.3">±0°25'</text>
<text x="811.7" y="433.2">0.5 UP TO 3</text>
<text x="812.5" y="437.5">3 UP TO 6</text>
<text x="829.6" y="437.4">±0.2</text>
<text x="829.6" y="433.2">±0.1</text>
<text x="812" y="441.7">6 UP TO 30</text>
<text x="829.6" y="441.7">±0.5</text>
<text x="810.9" y="445.9">30 UP TO 120</text>
<text x="829.6" y="446">±0.8</text>
<text x="809.9" y="454.4">315 UP TO 1000</text>
<text x="810.3" y="450.2">120 UP TO 315</text>
<text x="829.6" y="450.2">±1.2</text>
<text x="830.7" y="454.4">±2</text>
<text x="809.4" y="458.7">1000 UP TO 2000</text>
<text x="830.6" y="458.7">±3</text>
<text x="811.9" y="463">OVER 2000</text>
<text x="830.7" y="463">±4</text>
<text x="813.1" y="471.6">UP TO 10</text>
<text x="830.1" y="471.6">±1°</text>
<text x="811.4" y="475.9">10 UP TO 50</text>
<text x="828.5" y="475.9">±0°30'</text>
<text x="810.4" y="484.4">120 UP TO 400</text>
<text x="811.2" y="480.1">50 UP TO 120</text>
<text x="828.5" y="484.4">±0°10'</text>
<text x="828.5" y="480.1">±0°20'</text>
<text x="811.7" y="493">0.5 UP TO 3</text>
<text x="812.4" y="497.2">3 UP TO 6</text>
<text x="829.6" y="497.3">±0.1</text>
<text x="829.6" y="493">±0.1</text>
<text x="811.9" y="501.5">6 UP TO 30</text>
<text x="829.6" y="501.5">±0.2</text>
<text x="810.8" y="505.8">30 UP TO 120</text>
<text x="829.6" y="505.8">±0.3</text>
<text x="809.8" y="514.3">315 UP TO 1000</text>
<text x="810.3" y="510.1">120 UP TO 315</text>
<text x="829.6" y="510">±0.5</text>
<text x="829.6" y="514.3">±0.8</text>
<text x="809.2" y="518.5">1000 UP TO 2000</text>
<text x="829.6" y="518.5">±1.2</text>
<text x="811.9" y="522.8">OVER 2000</text>
<text x="830.6" y="522.7">±2</text>
<text x="720.2" y="557.7">#</text>
<text x="808.3" y="564.6">REF NOTE</text>
</g>
<g font-size="2.4">
<text x="4.1" y="556.9" transform="rotate(-90 4.1 556.9)">Uploading\2022-23\P23Y5\P23Y5B079035.dft</text>
<text x="4.1" y="584.1" transform="rotate(-90 4.1 584.1)">\\srv01043\ExDM</text>
</g>
<text font-size="2.3" x="798.8" y="524.7">.</text>
<g font-size="2.1">
<text x="811.5" y="406.1">UNSPECIFIED TOL.(FAB)</text>
<text x="812.5" y="408.5">FOR ANGULAR IN mm.</text>
<text x="811.6" y="427.7">UNSPECIFIED TOL.(FAB)</text>
<text x="813.6" y="430.1">FOR LINEAR IN mm.</text>
<text x="811.7" y="466.1">UNSPECIFIED TOL.(M/C)</text>
<text x="812.5" y="468.5">FOR ANGULAR IN mm.</text>
<text x="811.7" y="487.6">UNSPECIFIED TOL.(M/C)</text>
<text x="813.6" y="489.9">FOR LINEAR IN mm.</text>
</g>
<text font-size="1.9" x="783.9" y="524.5">.</text>
</svg>
